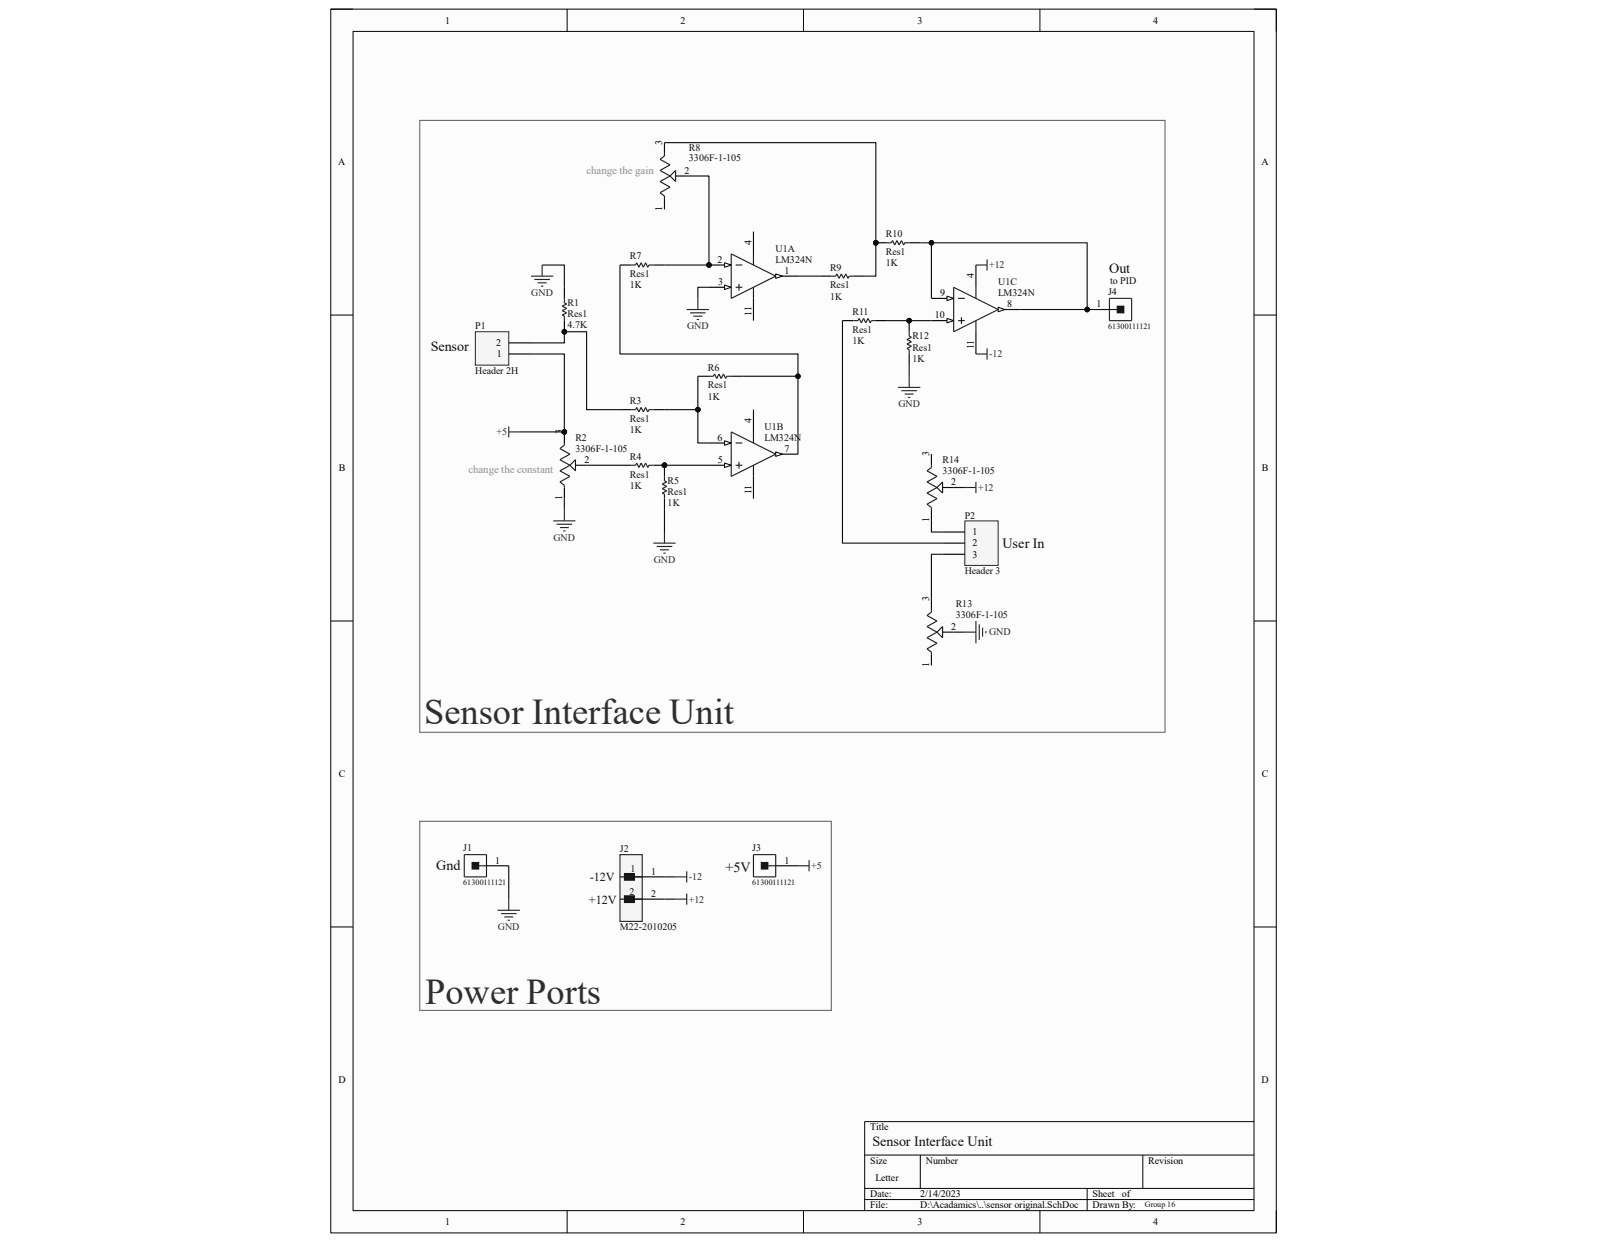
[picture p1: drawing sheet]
<svg xmlns="http://www.w3.org/2000/svg" width="279mm" height="216mm" viewBox="0 0 279 216" stroke-linecap="round" stroke-linejoin="round" font-family="sans-serif">
<path d="M57.5 1.6h164.4v212.7h-164.4z" fill-rule="evenodd" fill="#fcfcfc"/>
<path d="M57.5 1.6h164.4v212.7h-164.4z" fill="none" stroke="#000" stroke-width=".17"/>
<path d="M61.4 5.5h156.6v204.9h-156.6z" fill-rule="evenodd" fill="#fcfcfc"/>
<g fill="none" stroke="#000" stroke-width=".17">
<path d="M57.5 1.6h3.9M61.4 5.5h156.6v204.9h-156.6zM98.6 1.6v3.9M139.7 1.6v3.9M180.8 1.6v3.9M218 1.6h3.9v3.9M57.5 54.8h3.9M218 54.8h3.9M57.5 107.9h3.9M218 107.9h3.9M57.5 161.1h3.9M218 161.1h3.9"/>
<path d="M218 195h-67.7v15.4M98.6 210.4v3.9M139.7 210.4v3.9M150.3 200.8h67.7M150.3 206.6h67.7M150.3 208.5h67.7M160 200.8v5.8M180.8 210.4v3.9M189 206.6v3.8M198.7 200.8v5.8M221.9 210.4v3.9"/>
</g>
<circle cx="123.3" cy="46.1" r=".39" fill="#0e0e0e"/>
<circle cx="123.3" cy="46.1" r=".39" fill="none" stroke="#0e0e0e" stroke-width=".17"/>
<path d="M123.3 46.1h3.8" fill="none" stroke="#000" stroke-width=".2"/>
<path d="M126 45.7l1.1 .4-1.1 .4z" fill="#fbfbfb"/>
<path d="M126 45.7l1.1 .4-1.1 .4z" fill="none" stroke="#000" stroke-width=".17"/>
<circle cx="123.3" cy="46.1" r=".39" fill="#0e0e0e"/>
<circle cx="123.3" cy="46.1" r=".39" fill="none" stroke="#0e0e0e" stroke-width=".17"/>
<path d="M123.3 49.9h3.8" fill="none" stroke="#000" stroke-width=".2"/>
<path d="M126 49.5l1.1 .4-1.1 .4z" fill="#fbfbfb"/>
<path d="M126 49.5l1.1 .4-1.1 .4z" fill="none" stroke="#000" stroke-width=".17"/>
<path d="M134.9 48h3.8" fill="none" stroke="#000" stroke-width=".2"/>
<path d="M134.9 47.6l1.1 .4-1.1 .4z" fill="#fbfbfb"/>
<path d="M134.9 47.6l1.1 .4-1.1 .4z" fill="none" stroke="#000" stroke-width=".17"/>
<path d="M127.1 44.1l7.8 3.9-7.8 3.9zM127.9 46.1h1.2M127.9 49.9h1.2M128.5 49.4v1.1M131 44.1v2M131 49.9v2" fill="none" stroke="#1c1c1c" stroke-width=".2"/>
<path d="M131 40.3v3.8M131 51.9v3.8M123.3 77h3.8" fill="none" stroke="#000" stroke-width=".2"/>
<path d="M126 76.6l1.1 .4-1.1 .4z" fill="#fbfbfb"/>
<path d="M126 76.6l1.1 .4-1.1 .4z" fill="none" stroke="#000" stroke-width=".17"/>
<path d="M123.3 80.9h3.8" fill="none" stroke="#000" stroke-width=".2"/>
<path d="M126 80.5l1.1 .4-1.1 .4z" fill="#fbfbfb"/>
<path d="M126 80.5l1.1 .4-1.1 .4z" fill="none" stroke="#000" stroke-width=".17"/>
<path d="M134.9 78.9h3.8" fill="none" stroke="#000" stroke-width=".2"/>
<path d="M134.9 78.6l1.1 .3-1.1 .4z" fill="#fbfbfb"/>
<path d="M134.9 78.6l1.1 .3-1.1 .4z" fill="none" stroke="#000" stroke-width=".17"/>
<path d="M127.1 75.1l7.8 3.8-7.8 3.9zM127.9 77h1.2M131 75.1v1.9M127.9 80.9h1.2M128.5 80.3v1.2M131 80.9v1.9" fill="none" stroke="#1c1c1c" stroke-width=".2"/>
<path d="M161.9 51.9h3.9M131 71.2v3.9M131 82.8v3.9" fill="none" stroke="#000" stroke-width=".2"/>
<path d="M164.7 51.5l1.1 .4-1.1 .4z" fill="#fbfbfb"/>
<path d="M164.7 51.5l1.1 .4-1.1 .4z" fill="none" stroke="#000" stroke-width=".17"/>
<path d="M161.9 55.7h3.9" fill="none" stroke="#000" stroke-width=".2"/>
<path d="M164.7 55.4l1.1 .3-1.1 .4z" fill="#fbfbfb"/>
<path d="M164.7 55.4l1.1 .3-1.1 .4z" fill="none" stroke="#000" stroke-width=".17"/>
<path d="M173.5 53.8h3.9" fill="none" stroke="#000" stroke-width=".19"/>
<path d="M173.5 53.4l1.2 .4-1.2 .4z" fill="#fbfbfb"/>
<path d="M173.5 53.4l1.2 .4-1.2 .4z" fill="none" stroke="#000" stroke-width=".17"/>
<path d="M165.8 49.9l7.7 3.9-7.7 3.9" fill="none" stroke="#1c1c1c" stroke-width=".19"/>
<path d="M115.5 26.7v.4l-.7 .6 1.7 1-1.7 .9 1.7 1M116.5 30.6l-1.7 1 1.7 .9-1.7 1 .7 .6v.4M116.5 30.6l1-1v2zM109.7 46.1h.8l.2-.4 .4 .8 .4-.8 .4 .8 .3-.8 .4 .8 .2-.4h.8M144.5 48h.8l.2-.4 .4 .8 .4-.8 .4 .8 .4-.8 .3 .8 .2-.4h.8M165.8 49.9v7.8M166.6 51.9h1.1M166.6 55.7h1.1M167.2 55.2v1.1M169.7 49.9v2M169.7 55.7v2" fill="none" stroke="#1c1c1c" stroke-width=".2"/>
<path d="M115.5 24.8v1.9M115.5 34.5v1.9M117.5 30.6h1.9M107.8 46.1h1.9M113.6 46.1h1.9M142.6 48h1.9M148.4 48h1.9M169.7 46.1v3.8M169.7 57.7v3.8" fill="none" stroke="#000" stroke-width=".2"/>
<path d="M119.4 53.8h3.9M120 54.4h2.7M120.6 55h1.5M121.1 55.5h.4M121.3 51.9v1.9" fill="none" stroke="#262626" stroke-width=".2"/>
<circle cx="158.1" cy="55.7" r=".39" fill="#0e0e0e"/>
<circle cx="158.1" cy="55.7" r=".39" fill="none" stroke="#0e0e0e" stroke-width=".17"/>
<path d="M158.1 55.7v2M158.1 61.5v2" fill="none" stroke="#000" stroke-width=".2"/>
<circle cx="158.1" cy="55.7" r=".39" fill="#0e0e0e"/>
<circle cx="158.1" cy="55.7" r=".39" fill="none" stroke="#0e0e0e" stroke-width=".17"/>
<path d="M148.4 55.7h.8l.2-.3 .4 .7 .3-.7 .4 .7 .4-.7 .4 .7 .2-.4h.8M158.1 57.7v.7l.4 .2-.8 .4 .8 .4-.8 .4 .8 .4-.8 .4 .4 .2v.7" fill="none" stroke="#1c1c1c" stroke-width=".2"/>
<path d="M156.1 67.3h3.9M156.7 67.9h2.7M157.3 68.5h1.6M157.9 69.1h.4M158.1 65.4v1.9" fill="none" stroke="#262626" stroke-width=".2"/>
<path d="M146.5 55.7h1.9M152.3 55.7h1.9" fill="none" stroke="#000" stroke-width=".2"/>
<circle cx="152.3" cy="42.2" r=".39" fill="#0e0e0e"/>
<circle cx="152.3" cy="42.2" r=".39" fill="none" stroke="#0e0e0e" stroke-width=".17"/>
<path d="M152.3 42.2h1.9M158.1 42.2h1.9" fill="none" stroke="#000" stroke-width=".2"/>
<circle cx="152.3" cy="42.2" r=".39" fill="#0e0e0e"/>
<circle cx="152.3" cy="42.2" r=".39" fill="none" stroke="#0e0e0e" stroke-width=".17"/>
<path d="M154.2 42.2h.8l.2-.4 .4 .8 .3-.8 .4 .8 .4-.8 .4 .8 .2-.4h.8" fill="none" stroke="#1c1c1c" stroke-width=".2"/>
<circle cx="115.5" cy="80.9" r=".39" fill="#0e0e0e"/>
<circle cx="115.5" cy="80.9" r=".39" fill="none" stroke="#0e0e0e" stroke-width=".17"/>
<path d="M115.5 80.9v1.9M115.5 86.7v1.9" fill="none" stroke="#000" stroke-width=".2"/>
<circle cx="115.5" cy="80.9" r=".39" fill="#0e0e0e"/>
<circle cx="115.5" cy="80.9" r=".39" fill="none" stroke="#0e0e0e" stroke-width=".17"/>
<path d="M115.5 82.8v.8l.4 .2-.8 .4 .8 .4-.8 .3 .8 .4-.8 .4 .4 .2v.8" fill="none" stroke="#1c1c1c" stroke-width=".2"/>
<path d="M113.6 94.4h3.9M114.2 95h2.7M114.8 95.6h1.5M115.3 96.2h.4M115.5 92.5v1.9" fill="none" stroke="#262626" stroke-width=".2"/>
<circle cx="115.5" cy="80.9" r=".39" fill="#0e0e0e"/>
<circle cx="115.5" cy="80.9" r=".39" fill="none" stroke="#0e0e0e" stroke-width=".17"/>
<path d="M113.6 80.9h1.9" fill="none" stroke="#000" stroke-width=".2"/>
<circle cx="115.5" cy="80.9" r=".39" fill="#0e0e0e"/>
<circle cx="115.5" cy="80.9" r=".39" fill="none" stroke="#0e0e0e" stroke-width=".17"/>
<path d="M107.8 71.2h1.9M113.6 71.2h1.9M121.3 65.4h2M127.1 65.4h2M107.8 80.9h1.9" fill="none" stroke="#000" stroke-width=".2"/>
<path d="M109.7 71.2h.8l.2-.4 .4 .8 .4-.8 .4 .8 .3-.8 .4 .8 .2-.4h.8M123.3 65.4h.7l.2-.4 .4 .8 .4-.8 .4 .8 .4-.8 .4 .8 .2-.4h.7M109.7 80.9h.8l.2-.4 .4 .8 .4-.8 .4 .8 .3-.8 .4 .8 .2-.4h.8" fill="none" stroke="#1c1c1c" stroke-width=".2"/>
<circle cx="98.1" cy="57.7" r=".39" fill="#0e0e0e"/>
<circle cx="98.1" cy="57.7" r=".39" fill="none" stroke="#0e0e0e" stroke-width=".17"/>
<path d="M98.1 55.7v2" fill="none" stroke="#000" stroke-width=".2"/>
<circle cx="98.1" cy="57.7" r=".39" fill="#0e0e0e"/>
<circle cx="98.1" cy="57.7" r=".39" fill="none" stroke="#0e0e0e" stroke-width=".17"/>
<path d="M98.1 49.9v2" fill="none" stroke="#000" stroke-width=".2"/>
<path d="M98.1 51.9v.7l.4 .2-.8 .4 .8 .4-.8 .4 .8 .4-.8 .4 .4 .2v.7" fill="none" stroke="#1c1c1c" stroke-width=".2"/>
<circle cx="98.1" cy="75.1" r=".39" fill="#0e0e0e"/>
<circle cx="98.1" cy="75.1" r=".39" fill="none" stroke="#0e0e0e" stroke-width=".17"/>
<path d="M98.1 77v.4l-.7 .6 1.7 .9-1.7 1 1.7 1M100.1 79.9v1.9l-1-.9zM99.1 80.9l-1.7 .9 1.7 1-1.7 1 .7 .6v.3" fill="none" stroke="#1c1c1c" stroke-width=".2"/>
<path d="M98.1 75.1v1.9M98.1 84.7v2" fill="none" stroke="#000" stroke-width=".2"/>
<circle cx="98.1" cy="75.1" r=".39" fill="#0e0e0e"/>
<circle cx="98.1" cy="75.1" r=".39" fill="none" stroke="#0e0e0e" stroke-width=".17"/>
<path d="M100.1 80.9h1.9" fill="none" stroke="#000" stroke-width=".2"/>
<path d="M92.3 48h3.9M92.9 48.6h2.7M93.5 49.2h1.5M94.1 49.7h.4M94.3 46.1v1.9M96.2 90.5h3.9M96.8 91.1h2.7M97.4 91.7h1.5M97.9 92.3h.4M98.1 88.6v1.9" fill="none" stroke="#262626" stroke-width=".2"/>
<path d="M82.7 57.7h5.8v5.8h-5.8z" fill-rule="evenodd" fill="#f5f5f5"/>
<path d="M82.7 57.7h5.8v5.8h-5.8z" fill="none" stroke="#262626" stroke-width=".17"/>
<path d="M88.5 59.6h3.8M88.5 61.5h3.8M161.9 78.9v2M161.9 88.6v1.9M163.9 84.7h1.9M161.9 104.1v1.9M161.9 113.8v1.9M163.9 109.9h1.9" fill="none" stroke="#000" stroke-width=".2"/>
<path d="M161.9 80.9v.4l-.7 .5 1.7 1-1.7 1 1.7 .9M162.9 84.7l-1.7 1 1.7 1-1.7 .9 .7 .6v.4M162.9 84.7l1-.9v1.9zM161.9 106v.4l-.7 .6 1.7 .9-1.7 1 1.7 1M162.9 109.9l-1.7 1 1.7 .9-1.7 1 .7 .6v.4M162.9 109.9l1-1v2z" fill="none" stroke="#1c1c1c" stroke-width=".2"/>
<path d="M167.7 109.9h2M169.7 107.9v3.9M170.3 108.5v2.7M170.8 109.1v1.6M171.4 109.7v.4" fill="none" stroke="#262626" stroke-width=".2"/>
<path d="M167.7 90.6h5.8v7.7h-5.8z" fill-rule="evenodd" fill="#f5f5f5"/>
<path d="M167.7 90.6h5.8v7.7h-5.8z" fill="none" stroke="#262626" stroke-width=".17"/>
<path d="M163.9 92.5h3.8M163.9 94.4h3.8M163.9 96.4h3.8" fill="none" stroke="#000" stroke-width=".2"/>
<circle cx="189" cy="53.8" r=".39" fill="#0e0e0e"/>
<circle cx="189" cy="53.8" r=".39" fill="none" stroke="#0e0e0e" stroke-width=".17"/>
<path d="M189 53.8h3.9" fill="none" stroke="#000" stroke-width=".19"/>
<circle cx="189" cy="53.8" r=".39" fill="#0e0e0e"/>
<circle cx="189" cy="53.8" r=".39" fill="none" stroke="#0e0e0e" stroke-width=".17"/>
<path d="M192.9 51.9h3.9v3.8h-3.9zM192.9 53.8h1.3" fill="none" stroke="#1c1c1c" stroke-width=".19"/>
<path d="M194.2 53.2h1.2v1.2h-1.2z" fill-rule="evenodd" fill="#1c1c1c"/>
<path d="M194.2 53.2h1.2v1.2h-1.2z" fill="none" stroke="#1c1c1c" stroke-width=".17"/>
<path d="M73 20.9h129.6v106.4h-129.6z" fill="none" stroke="#686868" stroke-width=".19"/>
<path d="M169.7 46.1h1.9M171.6 45.1v1.9M88.5 74.1v1.9M88.5 75.1h1.9M169.7 61.5h1.9M171.6 60.6v1.9M167.7 84.7h2M169.7 83.8v1.9" fill="none" stroke="#262626" stroke-width=".2"/>
<path d="M107.8 148.6h3.9v11.6h-3.9z" fill-rule="evenodd" fill="#f5f5f5"/>
<path d="M107.8 148.6h3.9v11.6h-3.9z" fill="none" stroke="#262626" stroke-width=".2"/>
<path d="M108.6 151.8h1.7v1.2h-1.7z" fill-rule="evenodd" fill="#1c1c1c"/>
<path d="M108.6 151.8h1.7v1.2h-1.7zM110.3 152.4h1.4" fill="none" stroke="#1c1c1c" stroke-width=".2"/>
<path d="M108.6 155.7h1.7v1.2h-1.7z" fill-rule="evenodd" fill="#1c1c1c"/>
<path d="M80.7 148.6h3.9v3.8h-3.9zM83.2 150.5h1.4M108.6 155.7h1.7v1.2h-1.7zM110.3 156.3h1.4" fill="none" stroke="#1c1c1c" stroke-width=".2"/>
<path d="M84.6 150.5h3.9M111.7 152.4h3.8M111.7 156.3h3.8" fill="none" stroke="#000" stroke-width=".2"/>
<path d="M82.1 149.9h1.1v1.2h-1.1z" fill-rule="evenodd" fill="#1c1c1c"/>
<path d="M82.1 149.9h1.1v1.2h-1.1z" fill="none" stroke="#1c1c1c" stroke-width=".17"/>
<path d="M86.5 158.2h3.9M87.1 158.8h2.7M87.7 159.4h1.5M88.3 160h.3M88.5 156.3v1.9M117.5 152.4h1.9M117.5 156.3h1.9M119.4 151.5v1.9M119.4 155.3v2" fill="none" stroke="#262626" stroke-width=".2"/>
<path d="M134.9 150.5h3.8" fill="none" stroke="#000" stroke-width=".2"/>
<path d="M131 148.6h3.9v3.8h-3.9zM133.5 150.5h1.4" fill="none" stroke="#1c1c1c" stroke-width=".2"/>
<path d="M132.4 149.9h1.1v1.2h-1.1z" fill-rule="evenodd" fill="#1c1c1c"/>
<path d="M132.4 149.9h1.1v1.2h-1.1z" fill="none" stroke="#1c1c1c" stroke-width=".17"/>
<path d="M138.7 150.5h2M140.7 149.5v2" fill="none" stroke="#262626" stroke-width=".2"/>
<path d="M73 142.8h71.5v32.8h-71.5z" fill="none" stroke="#686868" stroke-width=".19"/>
<path d="M92.3 61.5h5.8v13.6h-7.7M158.1 63.5v1.9" fill="none" stroke="#0e0e0e" stroke-width=".2"/>
<circle cx="98.1" cy="75.1" r=".39" fill="#0e0e0e"/>
<circle cx="98.1" cy="75.1" r=".39" fill="none" stroke="#0e0e0e" stroke-width=".17"/>
<path d="M92.3 59.6h5.8v-1.9h3.9v13.5h5.8" fill="none" stroke="#0e0e0e" stroke-width=".2"/>
<circle cx="98.1" cy="57.7" r=".39" fill="#0e0e0e"/>
<circle cx="98.1" cy="57.7" r=".39" fill="none" stroke="#0e0e0e" stroke-width=".17"/>
<path d="M94.3 46.1h3.8v3.8M107.8 46.1v15.4h30.9v17.4M102 80.9h5.8M107.8 156.3h3.9M107.8 152.4h3.9" fill="none" stroke="#0e0e0e" stroke-width=".2"/>
<circle cx="138.7" cy="65.4" r=".39" fill="#0e0e0e"/>
<circle cx="138.7" cy="65.4" r=".39" fill="none" stroke="#0e0e0e" stroke-width=".17"/>
<path d="M115.5 80.9h7.8M115.5 156.3h2M115.5 152.4h2" fill="none" stroke="#0e0e0e" stroke-width=".2"/>
<circle cx="115.5" cy="80.9" r=".39" fill="#0e0e0e"/>
<circle cx="115.5" cy="80.9" r=".39" fill="none" stroke="#0e0e0e" stroke-width=".17"/>
<path d="M115.5 71.2h5.8" fill="none" stroke="#0e0e0e" stroke-width=".2"/>
<circle cx="121.3" cy="71.2" r=".39" fill="#0e0e0e"/>
<circle cx="121.3" cy="71.2" r=".39" fill="none" stroke="#0e0e0e" stroke-width=".17"/>
<path d="M119.4 30.6h3.9v15.5h-7.8" fill="none" stroke="#0e0e0e" stroke-width=".2"/>
<circle cx="123.3" cy="46.1" r=".39" fill="#0e0e0e"/>
<circle cx="123.3" cy="46.1" r=".39" fill="none" stroke="#0e0e0e" stroke-width=".17"/>
<path d="M115.5 24.8h36.8v17.4" fill="none" stroke="#0e0e0e" stroke-width=".2"/>
<circle cx="152.3" cy="42.2" r=".39" fill="#0e0e0e"/>
<circle cx="152.3" cy="42.2" r=".39" fill="none" stroke="#0e0e0e" stroke-width=".17"/>
<path d="M121.3 71.2v5.8h2" fill="none" stroke="#0e0e0e" stroke-width=".2"/>
<circle cx="121.3" cy="71.2" r=".39" fill="#0e0e0e"/>
<circle cx="121.3" cy="71.2" r=".39" fill="none" stroke="#0e0e0e" stroke-width=".17"/>
<path d="M123.3 49.9h-2v2M129.1 65.4h9.6" fill="none" stroke="#0e0e0e" stroke-width=".2"/>
<circle cx="138.7" cy="65.4" r=".39" fill="#0e0e0e"/>
<circle cx="138.7" cy="65.4" r=".39" fill="none" stroke="#0e0e0e" stroke-width=".17"/>
<path d="M138.7 48h3.9M146.5 55.7v38.7h17.4M152.3 42.2v5.8h-2" fill="none" stroke="#0e0e0e" stroke-width=".2"/>
<circle cx="152.3" cy="42.2" r=".39" fill="#0e0e0e"/>
<circle cx="152.3" cy="42.2" r=".39" fill="none" stroke="#0e0e0e" stroke-width=".17"/>
<path d="M154.2 55.7h7.7" fill="none" stroke="#0e0e0e" stroke-width=".2"/>
<circle cx="158.1" cy="55.7" r=".39" fill="#0e0e0e"/>
<circle cx="158.1" cy="55.7" r=".39" fill="none" stroke="#0e0e0e" stroke-width=".17"/>
<path d="M160 42.2h29v11.6h-11.6" fill="none" stroke="#0e0e0e" stroke-width=".19"/>
<circle cx="161.9" cy="42.2" r=".39" fill="#0e0e0e"/>
<circle cx="161.9" cy="42.2" r=".39" fill="none" stroke="#0e0e0e" stroke-width=".17"/>
<circle cx="189" cy="53.8" r=".39" fill="#0e0e0e"/>
<circle cx="189" cy="53.8" r=".39" fill="none" stroke="#0e0e0e" stroke-width=".17"/>
<path d="M121.3 65.4v5.8M98.1 86.7v1.9M115.5 88.6v3.9M161.9 90.5v2h2M163.9 96.4h-2v7.7M165.8 84.7h1.9M165.8 109.9h1.9M88.5 150.5v5.8" fill="none" stroke="#0e0e0e" stroke-width=".2"/>
<circle cx="121.3" cy="71.2" r=".39" fill="#0e0e0e"/>
<circle cx="121.3" cy="71.2" r=".39" fill="none" stroke="#0e0e0e" stroke-width=".17"/>
<path d="M161.9 42.2v9.7" fill="none" stroke="#0e0e0e" stroke-width=".2"/>
<circle cx="161.9" cy="42.2" r=".39" fill="#0e0e0e"/>
<circle cx="161.9" cy="42.2" r=".39" fill="none" stroke="#0e0e0e" stroke-width=".17"/>
<g font-size="6.3" fill="#2e2e2e">
<text x="73.7" y="125.9">Sensor Interface Unit</text>
<text x="73.9" y="174.5">Power Ports</text>
</g>
<g font-size="2.5" fill="#0e0e0e">
<text x="192.9" y="47.5">Out</text>
<text x="74.9" y="61">Sensor</text>
<text x="174.3" y="95.2">User In</text>
<text x="75.9" y="151.3">Gnd</text>
<text x="126.2" y="151.5">+5V</text>
<text x="151.7" y="199.3">Sensor Interface Unit</text>
</g>
<g font-size="2.1" fill="#0e0e0e">
<text x="102.5" y="153.1">-12V</text>
<text x="102.4" y="157.2">+12V</text>
</g>
<g font-size="1.9" fill="#8e8e8e">
<text x="102" y="30.2">change the gain</text>
<text x="81.4" y="82.2">change the constant</text>
</g>
<g font-size="1.7">
<text x="77.4" y="4.1">1</text>
<text x="118.3" y="4.1">2</text>
<text x="159.5" y="4.1">3</text>
<text x="200.5" y="4.1">4</text>
<text x="58.8" y="28.7">A</text>
<text x="115.1" y="25.2" transform="rotate(-90 115.1 25.2)">3</text>
<text x="219.3" y="28.7">A</text>
<text x="119" y="30.2">2</text>
<text x="115.1" y="36.7" transform="rotate(-90 115.1 36.7)">1</text>
<text x="124.8" y="45.7">2</text>
<text x="130.6" y="42.6" transform="rotate(-90 130.6 42.6)">4</text>
<text x="136.4" y="47.6">1</text>
<text x="124.8" y="49.5">3</text>
<text x="163.4" y="51.5">9</text>
<text x="169.3" y="48.4" transform="rotate(-90 169.3 48.4)">4</text>
<text x="175.1" y="53.4">8</text>
<text x="190.7" y="53.4">1</text>
<text x="130.6" y="54.9" transform="rotate(-90 130.6 54.9)">11</text>
<text x="162.6" y="55.3">10</text>
<text x="86.3" y="60.2">2</text>
<text x="86.4" y="62.1">1</text>
<text x="169.3" y="60.7" transform="rotate(-90 169.3 60.7)">11</text>
<text x="97.7" y="75.5" transform="rotate(-90 97.7 75.5)">3</text>
<text x="124.8" y="76.6">6</text>
<text x="130.6" y="73.5" transform="rotate(-90 130.6 73.5)">4</text>
<text x="58.9" y="82">B</text>
<text x="101.6" y="80.5">2</text>
<text x="124.8" y="80.5">5</text>
<text x="136.4" y="78.6">7</text>
<text x="161.5" y="79.3" transform="rotate(-90 161.5 79.3)">3</text>
<text x="219.4" y="82">B</text>
<text x="97.7" y="87" transform="rotate(-90 97.7 87)">1</text>
<text x="130.6" y="85.9" transform="rotate(-90 130.6 85.9)">11</text>
<text x="165.4" y="84.4">2</text>
<text x="161.5" y="90.8" transform="rotate(-90 161.5 90.8)">1</text>
<text x="169.1" y="93">1</text>
<text x="169.1" y="95">2</text>
<text x="169.1" y="96.9">3</text>
<text x="161.5" y="104.5" transform="rotate(-90 161.5 104.5)">3</text>
<text x="165.4" y="109.5">2</text>
<text x="161.5" y="115.9" transform="rotate(-90 161.5 115.9)">1</text>
<text x="58.9" y="135.1">C</text>
<text x="219.4" y="135.1">C</text>
<text x="86.1" y="150.1">1</text>
<text x="113.2" y="152.1">1</text>
<text x="113.2" y="155.9">2</text>
<text x="136.4" y="150.1">1</text>
<text x="58.8" y="188.3">D</text>
<text x="219.3" y="188.3">D</text>
<text x="151.3" y="196.5">Title</text>
<text x="151.3" y="202.3">Size</text>
<text x="161" y="202.3">Number</text>
<text x="199.6" y="202.3">Revision</text>
<text x="151.3" y="208.1">Date:</text>
<text x="152.2" y="205.2">Letter</text>
<text x="160" y="208.1">2/14/2023</text>
<text x="190" y="208.1">Sheet</text>
<text x="195" y="208.1">of</text>
<text x="77.4" y="213">1</text>
<text x="118.3" y="213">2</text>
<text x="151.3" y="210.1">File:</text>
<text x="159.5" y="213">3</text>
<text x="160" y="210.1">D:\Acadamics\..\sensor original.SchDoc</text>
<text x="190" y="210.1">Drawn By:</text>
<text x="200.5" y="213">4</text>
</g>
<g font-size="1.7" fill="#0e0e0e">
<text x="119.8" y="26.2">R8</text>
<text x="119.8" y="28.1">3306F-1-105</text>
<text x="154" y="41.2">R10</text>
<text x="109.5" y="45.1">R7</text>
<text x="134.8" y="43.7">U1A</text>
<text x="134.8" y="45.7">LM324N</text>
<text x="144.3" y="47">R9</text>
<text x="154" y="46.3">1K</text>
<text x="154" y="44.3">Res1</text>
<text x="98.7" y="53.2">R1</text>
<text x="109.5" y="50.1">1K</text>
<text x="109.5" y="48.2">Res1</text>
<text x="144.3" y="52.1">1K</text>
<text x="144.3" y="50.1">Res1</text>
<text x="173.5" y="49.5">U1C</text>
<text x="173.5" y="51.5">LM324N</text>
<text x="192.7" y="51.3">J4</text>
<text x="193" y="49.4">to PID</text>
<text x="82.6" y="57.3">P1</text>
<text x="98.7" y="57.1">4.7K</text>
<text x="98.7" y="55.2">Res1</text>
<text x="148.2" y="59.8">1K</text>
<text x="148.2" y="54.8">R11</text>
<text x="148.2" y="57.9">Res1</text>
<text x="158.6" y="59">R12</text>
<text x="82.6" y="65">Header 2H</text>
<text x="123.1" y="64.4">R6</text>
<text x="158.6" y="62.9">1K</text>
<text x="158.6" y="61">Res1</text>
<text x="109.5" y="70.2">R3</text>
<text x="123.1" y="69.5">1K</text>
<text x="123.1" y="67.5">Res1</text>
<text x="100" y="76.6">R2</text>
<text x="109.5" y="75.3">1K</text>
<text x="109.5" y="73.3">Res1</text>
<text x="132.9" y="74.7">U1B</text>
<text x="132.9" y="76.6">LM324N</text>
<text x="100" y="78.6">3306F-1-105</text>
<text x="109.5" y="79.9">R4</text>
<text x="109.5" y="83">Res1</text>
<text x="163.9" y="80.5">R14</text>
<text x="163.9" y="82.4">3306F-1-105</text>
<text x="109.5" y="84.9">1K</text>
<text x="116.1" y="88">1K</text>
<text x="116.1" y="84.2">R5</text>
<text x="116.1" y="86.1">Res1</text>
<text x="167.7" y="90.2">P2</text>
<text x="167.7" y="99.8">Header 3</text>
<text x="166.2" y="105.5">R13</text>
<text x="166.2" y="107.4">3306F-1-105</text>
<text x="80.5" y="148">J1</text>
<text x="107.8" y="148.2">J2</text>
<text x="130.8" y="148">J3</text>
<text x="109.5" y="155.5">2</text>
<text x="109.6" y="151.6">1</text>
<text x="107.8" y="161.7">M22-2010205</text>
</g>
<g font-size="1.7" fill="#262626">
<text x="172" y="46.7">+12</text>
<text x="92.4" y="51.5">GND</text>
<text x="119.5" y="57.3">GND</text>
<text x="172" y="62.1">-12</text>
<text x="156.2" y="70.8">GND</text>
<text x="86.3" y="75.6">+5</text>
<text x="170.1" y="85.3">+12</text>
<text x="96.2" y="94">GND</text>
<text x="113.7" y="97.9">GND</text>
<text x="172" y="110.4">GND</text>
<text x="119.8" y="153">-12</text>
<text x="141.1" y="151.1">+5</text>
<text x="86.6" y="161.7">GND</text>
<text x="119.8" y="156.9">+12</text>
</g>
<g font-size="1.4" fill="#0e0e0e">
<text x="192.7" y="57.2">61300111121</text>
<text x="80.5" y="153.8">61300111121</text>
<text x="130.8" y="153.8">61300111121</text>
<text x="199.1" y="209.8">Group 16</text>
</g>
</svg>
